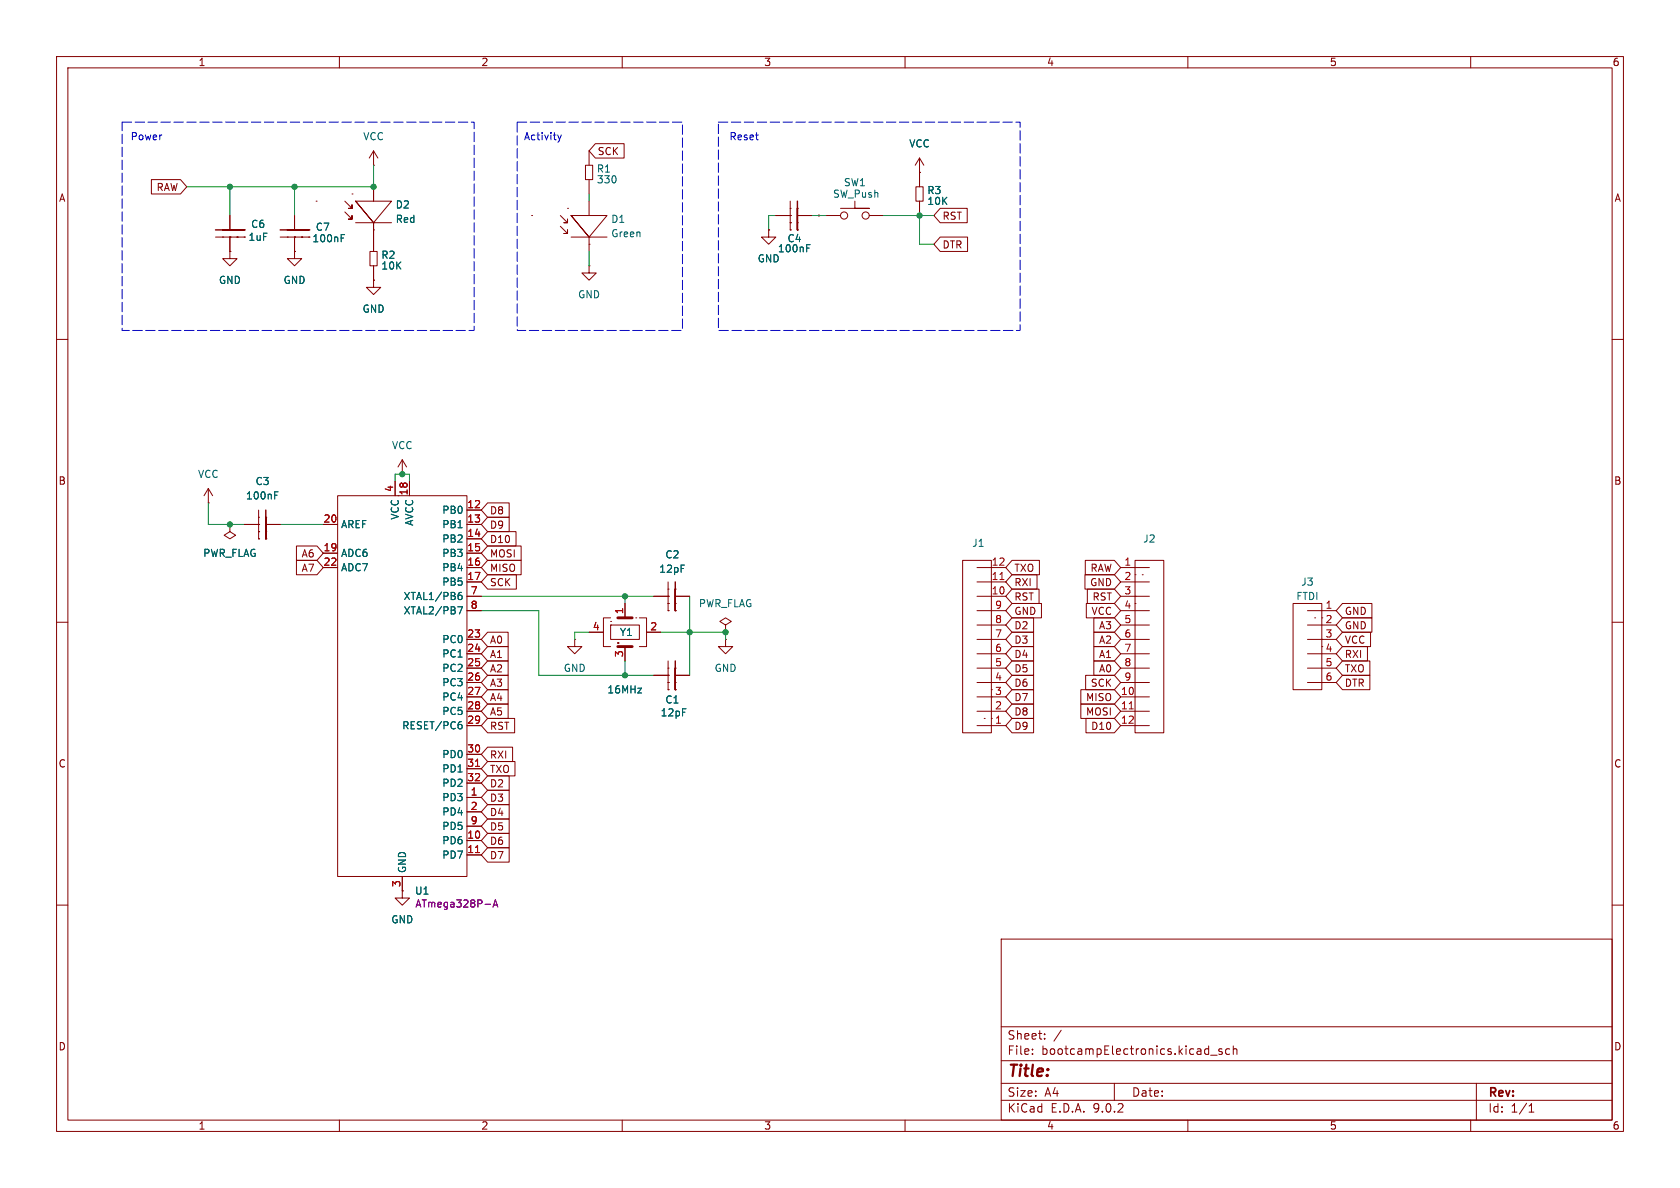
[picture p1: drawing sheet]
<svg xmlns="http://www.w3.org/2000/svg" width="297mm" height="210mm" viewBox="0 0 297 210" stroke-linecap="round" stroke-linejoin="round" font-family="sans-serif">
<g fill="none" stroke="#840000" stroke-width=".18">
<path d="M10 10h277v190h-277zM12 12h273v186h-273zM60 10v2M110 10v2M160 10v2M210 10v2M260 10v2M66 29.2h.1M66 26.7v2.5M66 26.7l-.7 1.2M66 26.7l.8 1.2M137.2 38.1h2.5"/>
<path d="M139.7 36.8h.1M139.7 38.1h.1M139.7 39.4h.1M139.7 35.6v5M141 36.8h.1M141 39.4h.1M141 36.8v3.8M141 38.1h2.5M146 38.1h2.6M151.1 35.6v1.2h2.6h-5.1M153.7 38.1h2.5M161.9 33h1.3v2.6h-1.3z"/>
<path d="M162.6 30.5h.1M162.6 27.9l-.8 1.3M162.6 27.9l.7 1.3M162.6 27.9v5.1M162.6 35.6v2.5M52.1 44.5v1.2h1.2l-1.2 1.3-1.3-1.3h1.3M52.1 44.5h.1M65.4 44.5h1.3v2.5h-1.3zM66 49.5v1.3h1.3l-1.3 1.3-1.2-1.3h1.2M66 49.5h.1M66 41.9v2.6M66 47v2.5"/>
<path d="M135.9 40.6v1.3h1.3l-1.3 1.3-1.3-1.3h1.3M135.9 40.6h.1M139.7 40.6h.1M141 40.6h.1M10 60h2M285 60h2M40.6 92.7v1.3l1.1 .6-1.1 .7-1-.7 1-.6M40.6 92.7h.1M43.2 92.7h2.5M45.7 91.4h.1M45.7 92.7h.1M45.7 94h.1"/>
<path d="M45.7 95.3h.1M45.7 90.2v5.1M47 91.4h.1M47 94h.1M47 95.3h.1M47 91.4v3.9M47 92.7h2.5M200.7 99.1h5v30.4h-5zM10 110h2M198.1 100.3h5.1M198.1 102.9h5.1M198.1 105.4h5.1"/>
<path d="M198.1 108h5.1M198.1 110.5h5.1M198.1 113h5.1M198.1 115.6h5.1M198.1 118.1h5.1M200.7 101.6h.1M200.7 105.4h.1M200.7 106.7h.1M201.9 101.6h.1M285 110h2M198.1 120.7h5.1M198.1 123.2h5.1"/>
<path d="M198.1 125.7h5.1M198.1 128.3h5.1M10 160h2M177 166h108v32h-108zM285 160h2M60 198v2M110 198v2M160 198v2M177 194.5h108M177 191.5h108M177 187.5h108M177 181.5h108"/>
<path d="M182.5 186.3v.1M182.5 185.5v.1M184.7 183.6v.1M184.7 182.8v.1M187.6 182.1l-1.3 2M197 191.5v3M210 198v2M214 186.5h1.2M216 185.5l-.3-.1-.2 .2v.2l.5 .2v.3h-.5M217.4 185.5l-.4-.1-.3 .3v.4l.1 .2h.6M218 185.5l.2-.1 .4 .1 .1 .9M218 184.9v1.5"/>
<path d="M260 198v2M261 191.5v6.5M270.3 196.6h.9M270.3 195.5l.4-.4v1.5"/>
<circle cx="149.2" cy="38.1" r=".63"/>
<circle cx="153" cy="38.1" r=".63"/>
</g>
<path d="M141 36.8v3.8v-3.8M141 35.6v1.2M47 91.4v3.9v-3.9M47 90.2v1.2" fill="none" stroke="#840000" stroke-width=".25"/>
<path d="M142.6 43.9h.4M142.6 43.3h.6M48.6 87.5h.4M48.6 86.9h.6" fill="none" stroke="#006464" stroke-width=".18"/>
<circle cx="144.8" cy="38.1" r=".08" fill="#840000" stroke="#840000" stroke-width=".18"/>
<path d="M199.6 125.3h.8" fill="none" stroke="#a90000" stroke-width=".18"/>
<path d="M101 38.1h6.3l-3.2 3.8z" fill="#fff"/>
<g fill="none" stroke="#840000" stroke-width=".18">
<path d="M94 38.1h.1M99.1 38.1l1.2 1.3v-.7v.7h-.6h.6M100.3 36.8h.1M101 38.1h6.3l-3.2 3.8-3.1-3.8 3.1 3.8M103.5 29.2h1.3v2.6h-1.3zM104.1 26.7v2.5M104.1 31.8v2.5M104.1 35.6v2.5M99.1 40l1.2 1.3v-.7v.7h-.6h.6M101 41.9h6.3M104.1 41.9h.1M104.1 43.2h.1"/>
<path d="M104.1 47v1.3h1.3l-1.3 1.2-1.2-1.2h1.2M104.1 47h.1M104.1 41.9v2.6M36.8 88.9h.1M36.8 86.4l-.7 1.2M36.8 86.4l.8 1.2M36.8 86.4v2.5M170.2 99.1h5.1v30.4h-5.1zM172.7 118.1h5.1M172.7 115.6h5.1M172.7 113h5.1M172.7 110.5h5.1"/>
<path d="M172.7 108h5.1M172.7 105.4h5.1M172.7 102.9h5.1M172.7 100.3h5.1M172.7 128.3h5.1M172.7 125.7h5.1M172.7 123.2h5.1M172.7 120.7h5.1M174 127h.1M175.3 127h.1M175.3 123.2h.1M175.3 121.9h.1"/>
</g>
<path d="M176.8 102.5h.7" fill="none" stroke="#a90000" stroke-width=".18"/>
<path d="M62.9 35.6h6.3l-3.2 3.8z" fill="#fff"/>
<g fill="none" stroke="#840000" stroke-width=".18">
<path d="M26.8 31.7h5.1l1.1 1.3-1.1 1.3h-5.1zM40.6 38.1v2.5M52.1 38.1v2.5M55.9 35.6h.1M61 35.6l1.2 1.2v-.6v.6h-.6h.6M61 37.5l1.2 1.2v-.6v.6h-.6h.6M62.2 34.3h.1M62.9 35.6h6.3l-3.2 3.8-3.1-3.8 3.1 3.8M62.9 39.4h6.3M66 39.4h.1M66 33v2.6M66 39.4v5.1"/>
<path d="M105.3 25.4h5v2.5h-5l-1.2-1.2zM137.2 38.1h2.5M141 38.1h2.5M162.6 30.5h.1M162.6 30.5v2.5M162.6 35.6v2.5M166.2 36.8h4.8v2.6h-4.8l-1.1-1.3zM38.1 41.9h5.1M39.4 40.6h.1M39.4 41.9h.1M39.4 40.6h3.8M40.6 41.9h.1"/>
<path d="M40.6 44.5v1.2h1.3l-1.3 1.3-1.2-1.3h1.2M40.6 44.5h.1M40.6 41.9v2.6M41.9 40.6h.1M41.9 41.9h.1M43.2 40.6h.1M43.2 41.9h.1M49.5 41.9h5.1M50.8 40.6h.1M50.8 41.9h.1M50.8 40.6h3.8M52.1 41.9h.1"/>
<path d="M52.1 44.5h.1M52.1 41.9v2.6M53.3 40.6h.1M53.3 41.9h.1M54.6 40.6h.1M54.6 41.9h.1M66 40.6h.1M66 49.5h.1M66 47v2.5M135.9 40.6h.1M166.2 41.9h4.9v2.6h-4.9l-1.1-1.3zM40.6 92.7h.1"/>
<path d="M43.2 92.7h2.5M47 92.7h2.5M52.4 99.1h3.6l1.1 1.2-1.1 1.3h-3.6zM52.4 96.5h3.6l1.1 1.3-1.1 1.3h-3.6zM57.1 92.7h2.6M57.1 97.8h2.6M59.7 87.6h22.8v67.3h-22.8zM69.8 85.1v2.5M71.1 83.8h.1M71.1 81.3v2.5M71.1 81.3l-.7 1.3M71.1 81.3l.8 1.3"/>
<path d="M72.4 85.1v2.5M82.5 92.7h2.6M82.5 97.8h2.6M82.5 90.2h2.6M82.5 95.3h2.6M86.2 99.1h5.9v2.5h-5.9l-1.1-1.3zM86.2 94h5v2.5h-5l-1.1-1.2zM86.2 96.5h5.9v2.6h-5.9l-1.1-1.3zM86.2 91.4h3.8v2.6h-3.8l-1.1-1.3zM86.2 88.9h3.8v2.5h-3.8l-1.1-1.2zM178.9 99.1h4.9v2.5h-4.9l-1.1-1.3zM191.9 99.1h5.1l1.1 1.2-1.1 1.3h-5.1z"/>
<path d="M57.1 100.3h2.6M82.5 105.4h2.6M82.5 108h2.6M82.5 113h2.6M82.5 115.6h2.6M82.5 118.1h2.6M82.5 100.3h2.6M82.5 102.9h2.6M86.2 101.6h5.1v2.5h-5.1l-1.1-1.2zM86.2 114.3h3.6v2.5h-3.6l-1.1-1.2zM86.2 116.8h3.6v2.6h-3.6l-1.1-1.3zM86.2 111.8h3.6v2.5h-3.6l-1.1-1.3z"/>
<path d="M86.2 119.4h3.6v2.5h-3.6l-1.1-1.2zM101.6 113v1.3h1.3l-1.3 1.3-1.3-1.3h1.3M101.6 113h.1M104.1 111.8h2.6M107.9 110.5h5.1v2.5h-5.1zM107.9 109.2h-1.2v5.1h1.2M107.9 109.9h.1M107.9 110.5h.1M109.2 113.7h.1M110.5 106.7v2.5M110.5 114.3v2.5M112.4 109.2h.1"/>
<path d="M113 109.2h1.3v5.1h-1.3M114.3 111.8h2.5M115.6 105.4h2.5M115.6 119.4h2.5M118.1 104.1h.1M118.1 105.4h.1M118.1 106.7h.1M118.1 108h.1M118.1 118.1h.1M118.1 119.4h.1M118.1 102.9v5.1M118.1 116.8v5.1"/>
<path d="M119.4 104.1h.1M119.4 106.7h.1M119.4 108h.1M119.4 118.1h.1M119.4 104.1v3.9M119.4 118.1v3.8M119.4 105.4h2.5M119.4 119.4h2.5M128.3 110.5l1-.6-1-.7-1 .7 1 .6v1.3M128.3 111.8h.1M128.3 113v1.3h1.2l-1.2 1.3-1.3-1.3h1.3M128.3 113h.1"/>
<path d="M178.9 109.2h3.8v2.6h-3.8l-1.1-1.3zM178.9 116.8h3.8v2.6h-3.8l-1.1-1.3zM178.9 114.3h3.8v2.5h-3.8l-1.1-1.2zM178.9 111.8h3.8v2.5h-3.8l-1.1-1.3zM178.9 104.1h4.8v2.6h-4.8l-1.1-1.3zM178.9 101.6h4.4v2.5h-4.4l-1.1-1.2zM178.9 106.7h5.2v2.5h-5.2l-1.1-1.2zM178.9 119.4h3.8v2.5h-3.8l-1.1-1.2zM191.8 101.6h5.2l1.1 1.3-1.1 1.2h-5.2zM191.9 119.4h5.1l1.1 1.3-1.1 1.2h-5.1zM192 106.7h5l1.1 1.3-1.1 1.2h-5zM192.2 104.1h4.8l1.1 1.3-1.1 1.3h-4.8z"/>
<path d="M193.4 114.3h3.6l1.1 1.3-1.1 1.2h-3.6zM193.4 109.2h3.6l1.1 1.3-1.1 1.3h-3.6zM193.4 116.8h3.6l1.1 1.3-1.1 1.3h-3.6zM193.4 111.8h3.6l1.1 1.2-1.1 1.3h-3.6zM228.6 106.7h5.1v15.2h-5.1zM231.1 108h5.1M231.1 110.5h5.1M231.1 113h5.1M231.1 115.6h5.1M231.1 118.1h5.1M232.4 109.2h.1M233.7 113h.1"/>
<path d="M237.3 109.2h5.2v2.6h-5.2l-1.1-1.3zM237.3 114.3h4.4v2.5h-4.4l-1.1-1.2zM237.3 106.7h5.2v2.5h-5.2l-1.1-1.2zM237.3 119.4h4.9v2.5h-4.9l-1.1-1.2zM237.3 111.8h5v2.5h-5l-1.1-1.3zM237.3 116.8h4.9v2.6h-4.9l-1.1-1.3zM82.5 120.7h2.6M82.5 123.2h2.6M82.5 125.7h2.6M82.5 128.3h2.6M82.5 133.4h2.6M82.5 135.9h2.6"/>
<path d="M82.5 138.4h2.6M86.2 127h4.8v2.5h-4.8l-1.1-1.2zM86.2 124.5h3.6v2.5h-3.6l-1.1-1.3zM86.2 134.6h4.8v2.6h-4.8l-1.1-1.3zM86.2 132.1h4.4v2.5h-4.4l-1.1-1.2zM86.2 137.2h3.8v2.5h-3.8l-1.1-1.3zM86.2 139.7h3.8v2.5h-3.8l-1.1-1.2zM86.2 121.9h3.6v2.6h-3.6l-1.1-1.3zM118.1 120.7h.1M118.1 121.9h.1M119.4 120.7h.1M119.4 121.9h.1"/>
<path d="M178.9 121.9h3.8v2.6h-3.8l-1.1-1.3zM178.9 124.5h3.8v2.5h-3.8l-1.1-1.3zM178.9 127h3.8v2.5h-3.8l-1.1-1.2zM191.1 121.9h5.9l1.1 1.3-1.1 1.3h-5.9zM191.1 124.5h5.9l1.1 1.2-1.1 1.3h-5.9zM192 127h5l1.1 1.3-1.1 1.2h-5zM231.1 120.7h5.1M71.1 157.5v1.3h1.3l-1.3 1.2-1.3-1.2h1.3M71.1 157.5h.1M71.1 154.9v2.6M82.5 141h2.6M82.5 143.5h2.6"/>
<path d="M82.5 146.1h2.6M82.5 148.6h2.6M82.5 151.1h2.6M86.2 142.2h3.8v2.6h-3.8l-1.1-1.3zM86.2 149.9h3.8v2.5h-3.8l-1.1-1.3zM86.2 144.8h3.8v2.5h-3.8l-1.1-1.2zM86.2 147.3h3.8v2.6h-3.8l-1.1-1.3z"/>
</g>
<path d="M38.1 40.6h1.3M39.4 40.6h3.8h-3.8M49.5 40.6h1.3M50.8 40.6h3.8h-3.8M119.4 104.1v3.9v-3.9M119.4 118.1v3.8v-3.8M119.4 102.9v1.2M119.4 116.8v1.3" fill="none" stroke="#840000" stroke-width=".25"/>
<path d="M60.3 42.1h.4M60.3 41.5h.6M142.6 43.9h.4M142.6 43.3h.6M48.6 87.5h.4M48.6 86.9h.6M80.9 107.3h.9l-.6 1.2M81 105.3l.5-.1 .2 .2-.1 .5-.4 .1-.2-.1M81.6 104.7l-.4 .1-.2 .2M81.2 128.1h.3l.2 .2-.1 .4-.4 .1M81.3 127.6h.3" fill="none" stroke="#006464" stroke-width=".18"/>
<path d="M109.2 109.2h2.6M109.2 114.3h2.6" fill="none" stroke="#840000" stroke-width=".51"/>
<path d="M84.1 135.5h.7M84.1 150.7h.7" fill="none" stroke="#a90000" stroke-width=".18"/>
<path d="M85.8 159.9h.9M87.3 160h.6M87.2 160.3l.4-1.2 .4 1.2" fill="none" stroke="#840084" stroke-width=".18"/>
<g fill="none" stroke="#009600" stroke-width=".18">
<path d="M40.6 33v5.1M52.1 33v5.1M66 29.2v3.8h-33M104.1 34.3v1.3M137.2 38.1h-1.3v2.5M143.5 38.1h2.5M156.2 38.1h8.9M162.6 38.1v5.1h2.5M104.1 44.5v2.5M36.8 88.9v3.8h6.4M49.5 92.7h7.6M69.8 85.1v-1.3h2.6v1.3"/>
<path d="M85.1 105.4h30.5M85.1 108h10.1v11.4h20.4M104.1 111.8h-2.5v1.2M110.5 105.4v1.3M110.5 116.8v2.6M116.8 111.8h11.5v1.2M121.9 105.4v14"/>
</g>
<path d="M98.6 23.9l.3 .8M98.9 24.7l-.3 .4M99.2 23.9l-.3 .8" fill="none" stroke="#0000c2" stroke-width=".18"/>
<path d="M21.6 21.6h62.2v36.8h-62.2zM91.4 21.6h29.2v36.8h-29.2zM127 21.6h53.3v36.8h-53.3z" fill="none" stroke="#0000c2" stroke-width=".18" stroke-dasharray="1.7 .6"/>
<g fill="#009600" stroke="#009600" stroke-width=".18">
<circle cx="128.3" cy="111.8" r=".46"/>
<circle cx="121.9" cy="111.8" r=".46"/>
<circle cx="162.6" cy="38.1" r=".46"/>
<circle cx="40.6" cy="92.7" r=".46"/>
<circle cx="71.1" cy="83.8" r=".46"/>
<circle cx="66" cy="33" r=".46"/>
<circle cx="52.1" cy="33" r=".46"/>
<circle cx="40.6" cy="33" r=".46"/>
<circle cx="110.5" cy="105.4" r=".46"/>
<circle cx="110.5" cy="119.4" r=".46"/>
</g>
<text font-size="2.8" fill="#840000" x="178" y="190.9">Title:</text>
<g font-size="2.1" fill="#840000">
<text x="178" y="184">Sheet:</text>
<text x="178" y="186.7">File:</text>
<text x="184.1" y="186.7">bootcampElectronics.kicad_sch</text>
<text x="178" y="196.9">KiCad</text>
<text x="178" y="194.1">Size:</text>
<text x="184.7" y="194.1">A4</text>
<text x="185.7" y="196.9">E.D.A.</text>
<text x="193.3" y="196.9">9.0.2</text>
<text x="200" y="194.1">Date:</text>
<text x="263" y="194.3">Rev:</text>
<text x="263" y="196.9">Id:</text>
<text x="267.1" y="196.9">1/1</text>
</g>
<g font-size="1.8" fill="#840000">
<text x="35" y="11.9">1</text>
<text x="85" y="11.9">2</text>
<text x="135" y="11.9">3</text>
<text x="185" y="11.9">4</text>
<text x="235" y="11.9">5</text>
<text x="285" y="11.9">6</text>
<text x="105.6" y="27.6">SCK</text>
<text x="10.3" y="35.9">A</text>
<text x="27.6" y="34">RAW</text>
<text x="285.3" y="35.9">A</text>
<text x="166.5" y="39.1">RST</text>
<text x="166.5" y="44.1">DTR</text>
<text x="10.3" y="85.9">B</text>
<text x="285.3" y="85.9">B</text>
<text x="86.5" y="93.7">D9</text>
<text x="86.5" y="91.1">D8</text>
<text x="53.2" y="101.3">A7</text>
<text x="53.2" y="98.7">A6</text>
<text x="86.5" y="101.3">MISO</text>
<text x="86.5" y="96.2">D10</text>
<text x="86.5" y="98.7">MOSI</text>
<text x="179.2" y="101.3">TXO</text>
<text x="192.7" y="101.3">RAW</text>
<text x="86.5" y="103.8">SCK</text>
<text x="179.2" y="106.4">RST</text>
<text x="179.2" y="103.8">RXI</text>
<text x="192.6" y="103.8">GND</text>
<text x="193" y="106.4">RST</text>
<text x="86.5" y="114">A0</text>
<text x="179.2" y="111.4">D2</text>
<text x="179.2" y="114">D3</text>
<text x="179.2" y="108.9">GND</text>
<text x="192.9" y="108.9">VCC</text>
<text x="194.2" y="111.4">A3</text>
<text x="194.2" y="114">A2</text>
<text x="237.6" y="111.4">GND</text>
<text x="237.6" y="108.9">GND</text>
<text x="237.6" y="114">VCC</text>
<text x="86.5" y="116.5">A1</text>
<text x="86.5" y="119.1">A2</text>
<text x="179.2" y="119.1">D5</text>
<text x="179.2" y="116.5">D4</text>
<text x="194.2" y="116.5">A1</text>
<text x="194.2" y="119.1">A0</text>
<text x="237.6" y="116.5">RXI</text>
<text x="237.6" y="119.1">TXO</text>
<text x="86.5" y="124.1">A4</text>
<text x="86.5" y="121.6">A3</text>
<text x="179.2" y="124.1">D7</text>
<text x="179.2" y="121.6">D6</text>
<text x="191.9" y="124.1">MISO</text>
<text x="192.7" y="121.6">SCK</text>
<text x="237.6" y="121.6">DTR</text>
<text x="86.5" y="129.2">RST</text>
<text x="86.5" y="126.7">A5</text>
<text x="179.2" y="126.7">D8</text>
<text x="179.2" y="129.2">D9</text>
<text x="191.9" y="126.7">MOSI</text>
<text x="192.8" y="129.2">D10</text>
<text x="10.3" y="135.9">C</text>
<text x="86.5" y="136.8">TXO</text>
<text x="86.5" y="134.3">RXI</text>
<text x="285.3" y="135.9">C</text>
<text x="86.5" y="139.4">D2</text>
<text x="86.5" y="141.9">D3</text>
<text x="86.5" y="144.5">D4</text>
<text x="86.5" y="147">D5</text>
<text x="86.5" y="149.5">D6</text>
<text x="86.5" y="152.1">D7</text>
<text x="10.3" y="185.9">D</text>
<text x="285.3" y="185.9">D</text>
<text x="35" y="199.9">1</text>
<text x="85" y="199.9">2</text>
<text x="135" y="199.9">3</text>
<text x="185" y="199.9">4</text>
<text x="235" y="199.9">5</text>
<text x="285" y="199.9">6</text>
</g>
<g font-size="1.8" fill="#0000c2">
<text x="23" y="25">Power</text>
<text x="92.5" y="25">Activity</text>
<text x="128.9" y="25">Reset</text>
</g>
<g font-size="1.8" fill="#006464">
<text x="64.1" y="25">VCC</text>
<text x="160.6" y="26.3">VCC</text>
<text x="105.4" y="30.7">R1</text>
<text x="105.4" y="32.6">330</text>
<text x="147.2" y="35.2">SW_Push</text>
<text x="149.1" y="33.1">SW1</text>
<text x="163.8" y="34.5">R3</text>
<text x="44.3" y="40.5">C6</text>
<text x="55.7" y="41">C7</text>
<text x="69.9" y="37.1">D2</text>
<text x="69.9" y="39.6">Red</text>
<text x="108" y="39.6">D1</text>
<text x="163.8" y="36.4">10K</text>
<text x="43.8" y="42.8">1uF</text>
<text x="55.1" y="43">100nF</text>
<text x="67.3" y="45.9">R2</text>
<text x="67.3" y="47.9">10K</text>
<text x="108" y="42.1">Green</text>
<text x="133.9" y="46.6">GND</text>
<text x="137.4" y="44.8">100nF</text>
<text x="139.1" y="43">C4</text>
<text x="38.6" y="50.4">GND</text>
<text x="50" y="50.4">GND</text>
<text x="102.1" y="52.9">GND</text>
<text x="64" y="55.5">GND</text>
<text x="69.2" y="79.6">VCC</text>
<text x="34.9" y="84.7">VCC</text>
<text x="43.4" y="88.5">100nF</text>
<text x="45.1" y="86">C3</text>
<text x="60.2" y="93.6">AREF</text>
<text x="70.7" y="92" transform="rotate(-90 70.7 92)">VCC</text>
<text x="73.3" y="93.1" transform="rotate(-90 73.3 93.1)">AVCC</text>
<text x="78.1" y="91">PB0</text>
<text x="78.1" y="93.6">PB1</text>
<text x="35.8" y="98.7">PWR_FLAG</text>
<text x="60.2" y="98.7">ADC6</text>
<text x="60.2" y="101.2">ADC7</text>
<text x="78.1" y="96.1">PB2</text>
<text x="78.1" y="98.7">PB3</text>
<text x="78.1" y="101.2">PB4</text>
<text x="116.4" y="101.4">12pF</text>
<text x="117.5" y="98.9">C2</text>
<text x="171.8" y="96.9">J1</text>
<text x="202" y="96.1">J2</text>
<text x="71.3" y="106.3">XTAL1/PB6</text>
<text x="78.1" y="103.7">PB5</text>
<text x="123.5" y="107.5">PWR_FLAG</text>
<text x="229.1" y="106.3">FTDI</text>
<text x="229.9" y="103.7">J3</text>
<text x="71.3" y="108.8">XTAL2/PB7</text>
<text x="78.1" y="113.9">PC0</text>
<text x="109.5" y="112.6">Y1</text>
<text x="78.1" y="116.4">PC1</text>
<text x="78.1" y="119">PC2</text>
<text x="99.6" y="119">GND</text>
<text x="126.2" y="119">GND</text>
<text x="78.1" y="121.5">PC3</text>
<text x="78.1" y="124.1">PC4</text>
<text x="107.3" y="122.8">16MHz</text>
<text x="117.5" y="124.6">C1</text>
<text x="71" y="129.1">RESET/PC6</text>
<text x="78.1" y="126.6">PC5</text>
<text x="116.7" y="126.8">12pF</text>
<text x="78.1" y="134.2">PD0</text>
<text x="78.1" y="136.8">PD1</text>
<text x="78.1" y="139.3">PD2</text>
<text x="78.1" y="141.8">PD3</text>
<text x="78.1" y="144.4">PD4</text>
<text x="78.1" y="146.9">PD5</text>
<text x="78.1" y="149.5">PD6</text>
<text x="72" y="154.4" transform="rotate(-90 72 154.4)">GND</text>
<text x="78.1" y="152">PD7</text>
<text x="73.3" y="158.3">U1</text>
<text x="69.1" y="163.4">GND</text>
</g>
<g font-size="1.8" fill="#a90000">
<text x="69.6" y="87.1" transform="rotate(-90 69.6 87.1)">4</text>
<text x="72.1" y="87.7" transform="rotate(-90 72.1 87.7)">18</text>
<text x="82.5" y="89.9">12</text>
<text x="57.1" y="92.5">20</text>
<text x="82.5" y="92.5">13</text>
<text x="82.5" y="95">14</text>
<text x="57.1" y="97.5">19</text>
<text x="57.1" y="100.1">22</text>
<text x="82.5" y="97.5">15</text>
<text x="82.5" y="100.1">16</text>
<text x="175.2" y="100.1">12</text>
<text x="198.7" y="100.1">1</text>
<text x="82.5" y="102.6">17</text>
<text x="83.1" y="105.2">7</text>
<text x="83.1" y="107.7">8</text>
<text x="175.2" y="105.2">10</text>
<text x="175.2" y="102.6">11</text>
<text x="175.8" y="107.7">9</text>
<text x="198.7" y="102.6">2</text>
<text x="198.7" y="105.2">3</text>
<text x="198.7" y="107.7">4</text>
<text x="234.2" y="107.7">1</text>
<text x="82.5" y="112.8">23</text>
<text x="104.7" y="111.5">4</text>
<text x="110.2" y="108.7" transform="rotate(-90 110.2 108.7)">1</text>
<text x="114.9" y="111.5">2</text>
<text x="175.8" y="112.8">7</text>
<text x="175.8" y="110.2">8</text>
<text x="198.7" y="110.2">5</text>
<text x="198.7" y="112.8">6</text>
<text x="234.2" y="110.2">2</text>
<text x="234.2" y="112.8">3</text>
<text x="82.5" y="115.3">24</text>
<text x="82.5" y="117.9">25</text>
<text x="110.2" y="116.3" transform="rotate(-90 110.2 116.3)">3</text>
<text x="175.8" y="117.9">5</text>
<text x="175.8" y="115.3">6</text>
<text x="198.7" y="115.3">7</text>
<text x="198.7" y="117.9">8</text>
<text x="234.2" y="115.3">4</text>
<text x="234.2" y="117.9">5</text>
<text x="82.5" y="120.4">26</text>
<text x="82.5" y="122.9">27</text>
<text x="82.5" y="125.5">28</text>
<text x="175.8" y="125.5">2</text>
<text x="175.8" y="122.9">3</text>
<text x="175.8" y="120.4">4</text>
<text x="198.1" y="122.9">10</text>
<text x="198.1" y="125.5">11</text>
<text x="198.7" y="120.4">9</text>
<text x="234.2" y="120.4">6</text>
<text x="82.5" y="128">29</text>
<text x="175.8" y="128">1</text>
<text x="198.1" y="128">12</text>
<text x="82.5" y="133.1">30</text>
<text x="82.5" y="135.6">31</text>
<text x="82.5" y="138.2">32</text>
<text x="83.1" y="140.7">1</text>
<text x="83.1" y="143.3">2</text>
<text x="82.5" y="148.3">10</text>
<text x="83.1" y="145.8">9</text>
<text x="82.5" y="150.9">11</text>
<text x="70.9" y="156.9" transform="rotate(-90 70.9 156.9)">3</text>
</g>
<text font-size="1.8" fill="#840084" x="73.3" y="160.6">ATmega328P-A</text>
</svg>
